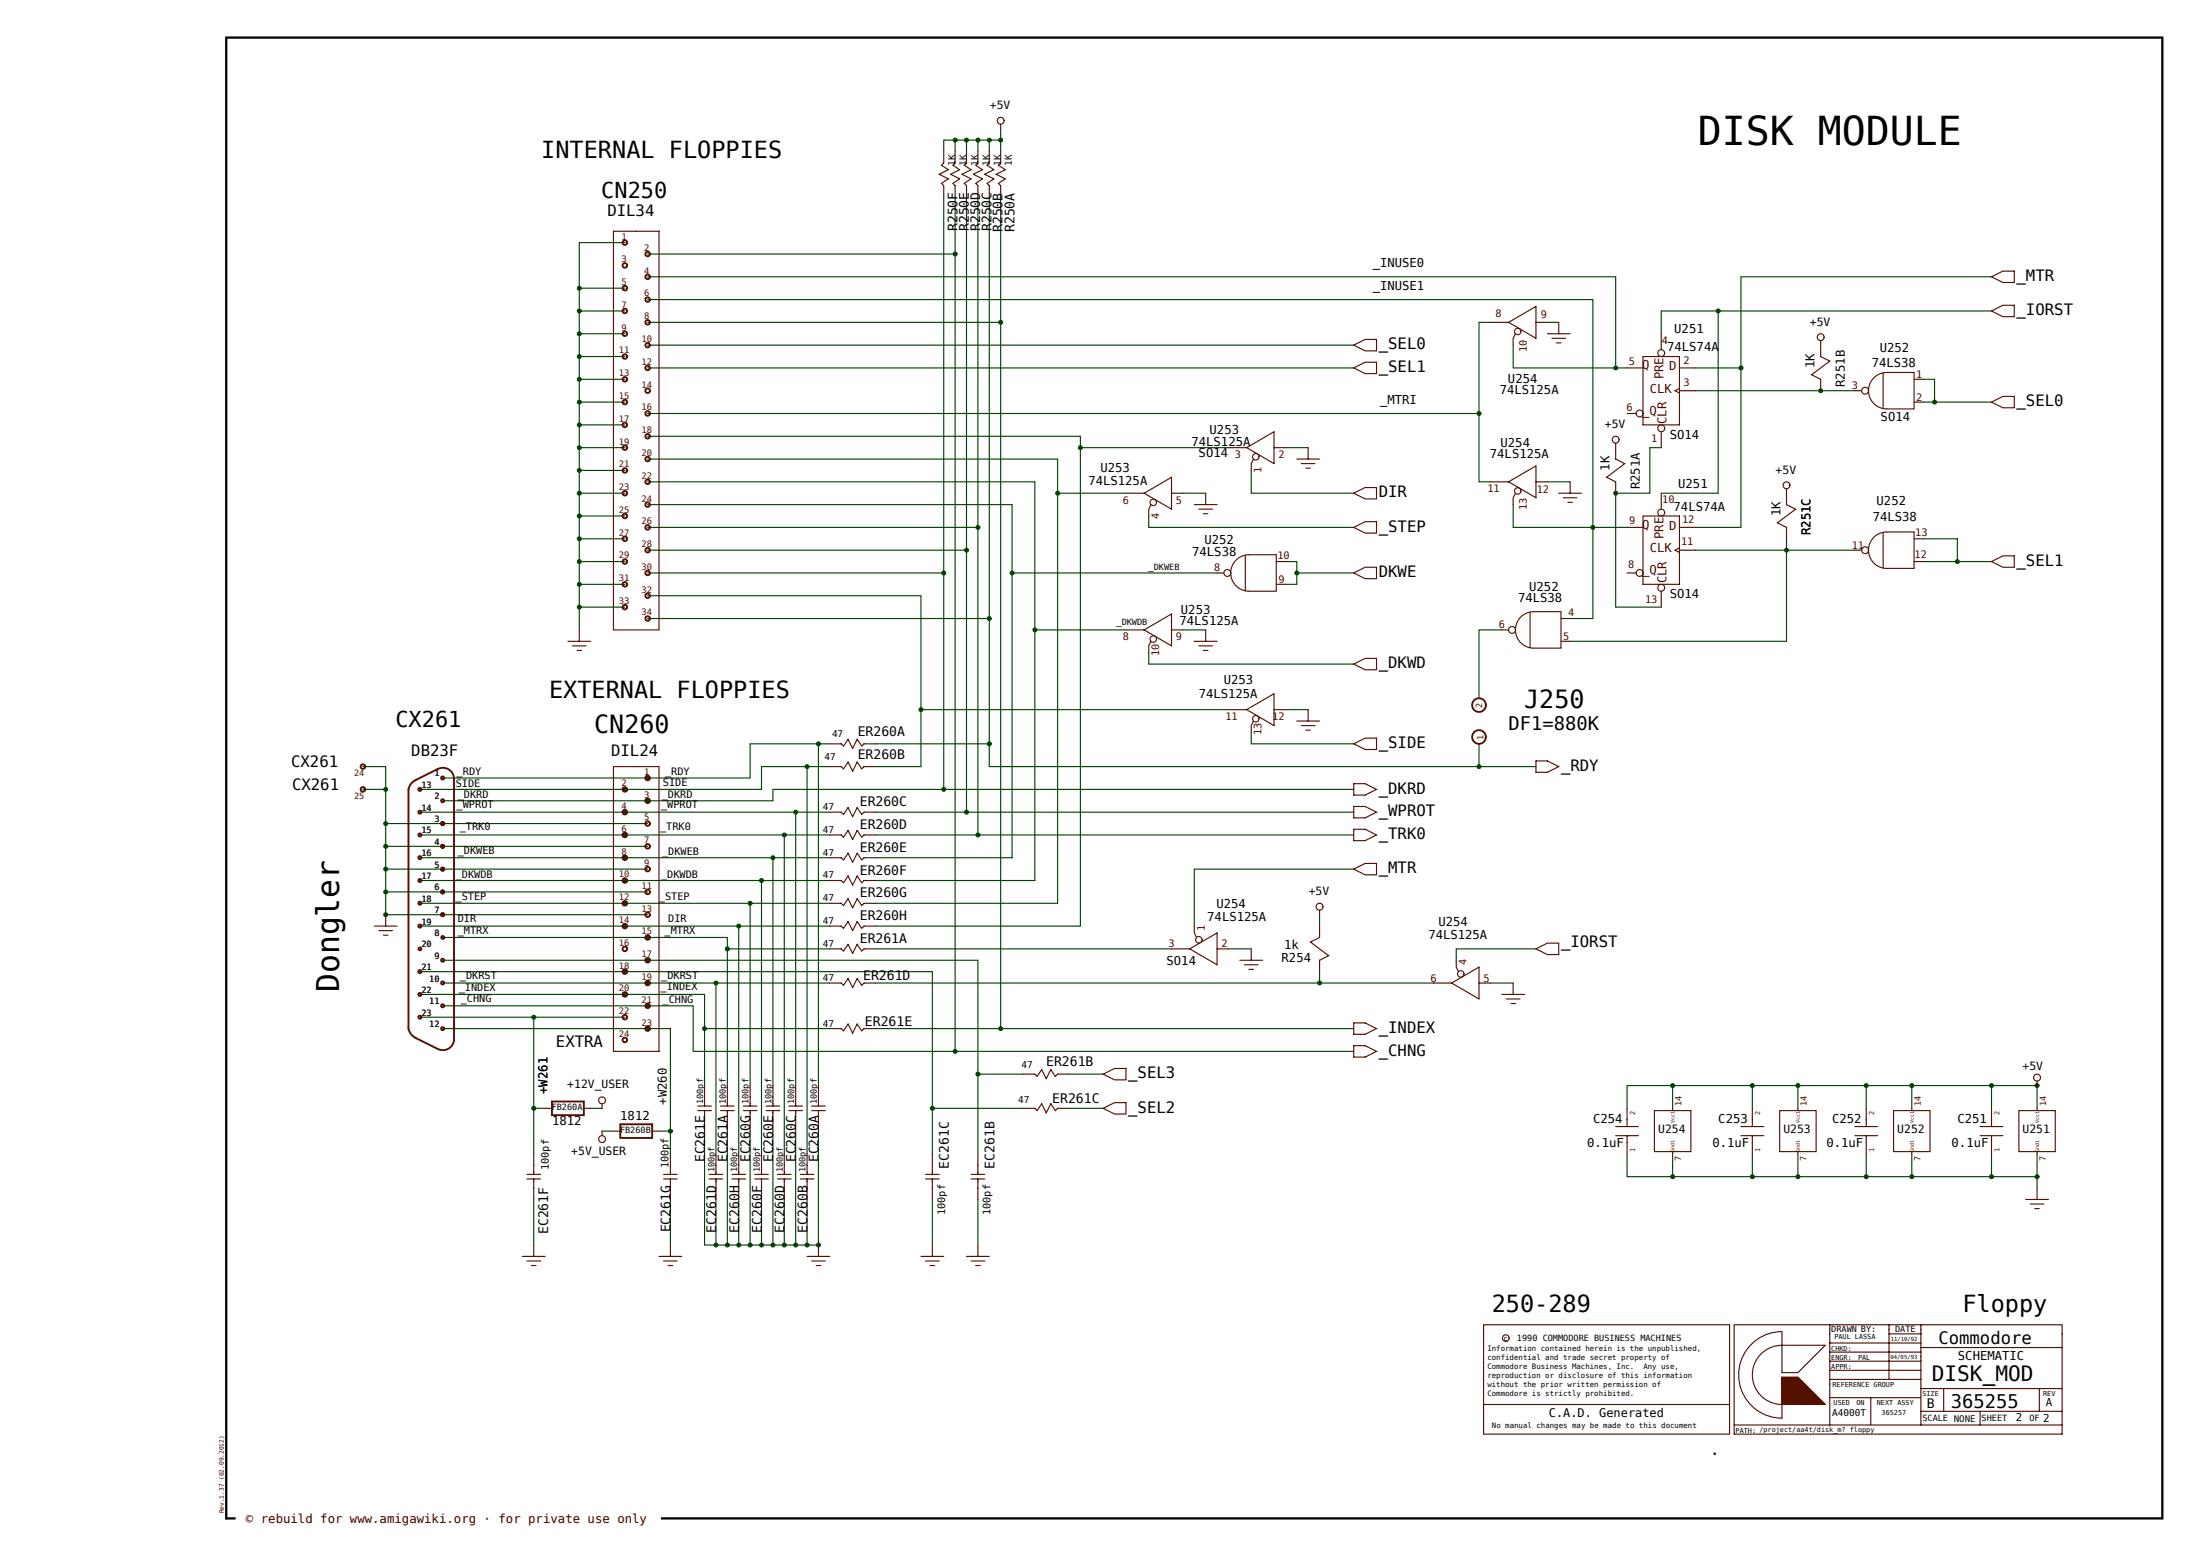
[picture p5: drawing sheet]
<svg xmlns="http://www.w3.org/2000/svg" width="420mm" height="297mm" viewBox="0 0 420 297" stroke-linecap="round" stroke-linejoin="round" font-family="sans-serif">
<path d="M43.2 7.2h369.6v282.6h-369.6z" fill="#fff" stroke="#fff" stroke-width=".19"/>
<path d="M43.2 7.2h369.6v282.6h-369.6z" fill="none" stroke="#000" stroke-width=".43"/>
<g fill="#040" stroke="#040" stroke-width=".22">
<circle cx="123.6" cy="152.8" r=".36"/>
<circle cx="251.9" cy="187.6" r=".36"/>
<circle cx="145.4" cy="168.1" r=".36"/>
<circle cx="119.3" cy="189.8" r=".36"/>
<circle cx="123.6" cy="178.9" r=".36"/>
<circle cx="119.3" cy="168.1" r=".36"/>
<circle cx="175.8" cy="135.5" r=".36"/>
<circle cx="84.5" cy="174.6" r=".36"/>
<circle cx="123.6" cy="148.5" r=".36"/>
<circle cx="101.9" cy="194.2" r=".36"/>
<circle cx="123.6" cy="183.3" r=".36"/>
<circle cx="143.2" cy="172.4" r=".36"/>
<circle cx="282.4" cy="78.9" r=".36"/>
<circle cx="119.3" cy="172.4" r=".36"/>
<circle cx="101.9" cy="211.6" r=".36"/>
<circle cx="154.1" cy="146.3" r=".36"/>
<circle cx="191" cy="61.5" r=".36"/>
<circle cx="186.7" cy="159.4" r=".36"/>
<circle cx="184.5" cy="155" r=".36"/>
<circle cx="182.3" cy="200.7" r=".36"/>
<circle cx="191" cy="196.3" r=".36"/>
<circle cx="128" cy="215.9" r=".36"/>
<circle cx="206.3" cy="85.4" r=".36"/>
<circle cx="188.9" cy="26.7" r=".36"/>
<circle cx="136.7" cy="237.6" r=".36"/>
<circle cx="138.9" cy="237.6" r=".36"/>
<circle cx="141" cy="237.6" r=".36"/>
<circle cx="143.2" cy="237.6" r=".36"/>
<circle cx="145.4" cy="237.6" r=".36"/>
<circle cx="147.6" cy="237.6" r=".36"/>
<circle cx="149.7" cy="237.6" r=".36"/>
<circle cx="151.9" cy="237.6" r=".36"/>
<circle cx="154.1" cy="237.6" r=".36"/>
<circle cx="156.3" cy="237.6" r=".36"/>
<circle cx="347.6" cy="74.6" r=".36"/>
<circle cx="373.7" cy="107.2" r=".36"/>
<circle cx="186.7" cy="26.7" r=".36"/>
<circle cx="184.5" cy="26.7" r=".36"/>
<circle cx="141" cy="176.8" r=".36"/>
<circle cx="182.3" cy="26.7" r=".36"/>
<circle cx="191" cy="26.7" r=".36"/>
<circle cx="123.6" cy="187.6" r=".36"/>
<circle cx="178" cy="211.6" r=".36"/>
<circle cx="134.5" cy="196.3" r=".36"/>
<circle cx="151.9" cy="155" r=".36"/>
<circle cx="186.7" cy="205" r=".36"/>
<circle cx="119.3" cy="176.8" r=".36"/>
<circle cx="308.4" cy="70.2" r=".36"/>
<circle cx="332.4" cy="70.2" r=".36"/>
<circle cx="136.7" cy="187.6" r=".36"/>
<circle cx="119.3" cy="150.7" r=".36"/>
<circle cx="84.5" cy="157.2" r=".36"/>
<circle cx="197.6" cy="120.2" r=".36"/>
<circle cx="119.3" cy="155" r=".36"/>
<circle cx="149.7" cy="159.4" r=".36"/>
<circle cx="123.6" cy="192" r=".36"/>
<circle cx="186.7" cy="100.7" r=".36"/>
<circle cx="119.3" cy="159.4" r=".36"/>
<circle cx="119.3" cy="185.5" r=".36"/>
<circle cx="73.6" cy="170.2" r=".36"/>
<circle cx="73.6" cy="174.6" r=".36"/>
<circle cx="73.6" cy="165.9" r=".36"/>
<circle cx="319.3" cy="207.2" r=".36"/>
<circle cx="73.6" cy="161.5" r=".36"/>
<circle cx="73.6" cy="157.2" r=".36"/>
<circle cx="365" cy="207.2" r=".36"/>
<circle cx="388.9" cy="207.2" r=".36"/>
<circle cx="380.2" cy="207.2" r=".36"/>
<circle cx="356.3" cy="207.2" r=".36"/>
<circle cx="343.2" cy="207.2" r=".36"/>
<circle cx="334.5" cy="207.2" r=".36"/>
<circle cx="73.6" cy="150.7" r=".36"/>
<circle cx="119.3" cy="163.7" r=".36"/>
<circle cx="304.1" cy="100.7" r=".36"/>
<circle cx="84.5" cy="170.2" r=".36"/>
<circle cx="123.6" cy="196.3" r=".36"/>
<circle cx="84.5" cy="165.9" r=".36"/>
<circle cx="182.3" cy="48.5" r=".36"/>
<circle cx="84.5" cy="161.5" r=".36"/>
<circle cx="341.1" cy="105" r=".36"/>
<circle cx="201.9" cy="94.1" r=".36"/>
<circle cx="308.4" cy="94.1" r=".36"/>
<circle cx="328" cy="59.4" r=".36"/>
<circle cx="147.6" cy="163.7" r=".36"/>
<circle cx="110.6" cy="115.9" r=".36"/>
<circle cx="110.6" cy="111.5" r=".36"/>
<circle cx="110.6" cy="107.2" r=".36"/>
<circle cx="110.6" cy="102.8" r=".36"/>
<circle cx="110.6" cy="98.5" r=".36"/>
<circle cx="110.6" cy="94.1" r=".36"/>
<circle cx="110.6" cy="89.8" r=".36"/>
<circle cx="110.6" cy="85.4" r=".36"/>
<circle cx="110.6" cy="81.1" r=".36"/>
<circle cx="110.6" cy="76.8" r=".36"/>
<circle cx="110.6" cy="72.4" r=".36"/>
<circle cx="110.6" cy="68.1" r=".36"/>
<circle cx="110.6" cy="63.7" r=".36"/>
<circle cx="110.6" cy="59.4" r=".36"/>
<circle cx="110.6" cy="55" r=".36"/>
<circle cx="369.3" cy="76.8" r=".36"/>
<circle cx="156.3" cy="142" r=".36"/>
<circle cx="282.4" cy="146.3" r=".36"/>
<circle cx="188.9" cy="142" r=".36"/>
<circle cx="188.9" cy="118.1" r=".36"/>
<circle cx="319.3" cy="224.6" r=".36"/>
<circle cx="388.9" cy="224.6" r=".36"/>
<circle cx="380.2" cy="224.6" r=".36"/>
<circle cx="365" cy="224.6" r=".36"/>
<circle cx="356.3" cy="224.6" r=".36"/>
<circle cx="343.2" cy="224.6" r=".36"/>
<circle cx="334.5" cy="224.6" r=".36"/>
<circle cx="184.5" cy="105" r=".36"/>
<circle cx="180.2" cy="150.7" r=".36"/>
<circle cx="180.2" cy="109.4" r=".36"/>
<circle cx="193.2" cy="109.4" r=".36"/>
<circle cx="247.6" cy="109.4" r=".36"/>
<circle cx="138.9" cy="181.1" r=".36"/>
</g>
<g fill="none" stroke="#040" stroke-width=".22">
<path d="M180.2 28.9v-2.2h10.8v2.2M180.2 37.6v113.1M182.3 26.7v2.2M182.3 37.6v163.1M184.5 26.7v2.2M184.5 37.6v67.4M186.7 37.6v121.8h71.7M186.7 26.7v2.2M188.9 37.6v108.7h104.3M188.9 26.7v2.2M191 24.6v2.1M191 37.6v158.7"/>
<path d="M110.6 55h8.7M110.6 59.4h8.7M119.3 46.3h-8.7v73.9M123.6 57.2h180.5v60.9h-4.4M123.6 52.8h184.8v17.4M123.6 48.5h58.7M328 59.4v34.7h-10.9M380.2 52.8h-47.8v47.9h-8.7M380.2 59.4h-63.1v4.3M110.6 76.8h8.7M110.6 63.7h8.7M110.6 68.1h8.7"/>
<path d="M110.6 72.4h8.7M123.6 78.9h158.8v13.1h2.1M123.6 61.5h67.4M123.6 70.2h134.8M123.6 65.9h134.8M284.5 61.5h-2.1v17.4M288.9 65.9v4.3h21.7M295.4 61.5h2.2M323.7 74.6h30.4M323.7 70.2h8.7M367.2 72.4h2.1v4.4M367.2 76.8h13"/>
<path d="M110.6 85.4h8.7M110.6 94.1h8.7M110.6 81.1h8.7M110.6 89.8h8.7M110.6 98.5h8.7M123.6 83.3h82.7v93.5h-39.2M123.6 87.6h78.3v84.8h-34.8M123.6 92h74v76.1h-30.5M123.6 96.3h69.6v67.4h-26.1M201.9 94.1h13.1M206.3 85.4h28.2M219.3 98.5v2.2h39.1"/>
<path d="M225.8 94.1h4.4M238.9 89.8v4.3h19.5M245.4 85.4h4.3M288.9 96.3v4.4h21.7M295.4 92h4.3M317.1 85.4h-2.1v8.7h-6.6v21.8h8.7M110.6 102.8h8.7M110.6 107.2h8.7M110.6 111.5h8.7M110.6 115.9h8.7M123.6 113.7h52.2v32.6h-8.7M123.6 105h60.9v50h-17.4"/>
<path d="M123.6 109.4h56.6M123.6 100.7h63.1M123.6 118.1h65.3M193.2 109.4h39.1M245.4 107.2h2.2v4.3h-2.2M247.6 109.4h10.8M323.7 105h30.4M341.1 102.8v19.6h-41.4M367.2 102.8h6.5v4.4h-6.5M373.7 107.2h6.5M175.8 135.5h58.7M197.6 120.2h17.4"/>
<path d="M219.3 124.6v2.2h39.1M225.8 120.2h4.4M238.9 139.8v2.2h19.5M245.4 135.5h4.3M286.7 120.2h-4.3v13.1M69.3 146.3h4.3v28.3h50M69.3 150.7h4.3M73.6 157.2h50M80.2 159.4h78.2M80.2 155h78.2M149.7 159.4v60.9M151.9 155v52.2"/>
<path d="M154.1 146.3v74M156.3 142v65.2M158.4 142h-15.2v6.5h-58.7M158.4 146.3h-13v4.4h-65.2M167.1 159.4h19.6M167.1 142h21.8M184.5 155h73.9M258.4 150.7h-110.8v2.1h-63.1M282.4 142v4.3M73.6 161.5h50M73.6 165.9h50M73.6 170.2h50"/>
<path d="M80.2 168.1h78.2M80.2 172.4h78.2M80.2 163.7h78.2M80.2 176.8h78.2M84.5 178.9h54.4v28.3M141 176.8v43.5M143.2 172.4v34.8M145.4 168.1v52.2M147.6 163.7v43.5M251.9 174.6v2.2M258.4 165.9h-30.4v10.9M80.2 189.8h54.3v17.4"/>
<path d="M80.2 185.5h97.8v34.8M80.2 194.2h39.1M84.5 196.3h43.5v19.6h-2.2M84.5 183.3h102.2v37M84.5 192h47.8v8.7h126.1M84.5 187.6h73.9M101.9 194.2v26.1M134.5 196.3h23.9M136.7 187.6v32.7M138.9 181.1h19.5M167.1 187.6h84.8M167.1 196.3h91.3"/>
<path d="M167.1 181.1h56.6M234.5 181.1h4.4M251.9 185.5v2.1h21.8M284.5 187.6h4.4M293.2 181.1h-15.2v2.2M101.9 211.6h2.2M112.8 211.6h2.1M114.9 215.9h2.2M128 215.9v4.4M134.5 215.9v21.7h21.8v-21.7M138.9 215.9v21.7M143.2 215.9v21.7"/>
<path d="M147.6 215.9v21.7M151.9 215.9v21.7M178 211.6h17.4M186.7 205h8.7M204.1 211.6h6.5M204.1 205h6.5M319.3 207.2v4.4M334.5 207.2h54.4v4.4M334.5 207.2h-23.9v4.4M334.5 207.2v4.4M343.2 207.2v4.4M356.3 207.2v4.4"/>
<path d="M365 207.2v4.4M380.2 207.2v4.4M101.9 228.9v8.7M128 228.9v8.7M136.7 228.9v8.7M141 228.9v8.7M145.4 228.9v8.7M149.7 228.9v8.7M154.1 228.9v8.7M178 228.9v8.7M186.7 228.9v8.7M310.6 220.3v4.3h23.9"/>
<path d="M319.3 220.3v4.3M334.5 220.3v4.3h54.4v-4.3M343.2 220.3v4.3M356.3 220.3v4.3M365 220.3v4.3M380.2 220.3v4.3M388.9 224.6v2.2"/>
</g>
<path d="M191 28.9v2.2l-.4 .4 1.3 .9-1.7 .9 1.7 .8-1.3 .9 .4 .4v2.2M104.1 211.6h1.3M111.5 211.6h1.3" fill="none" stroke="#510" stroke-width=".22"/>
<g fill="none" stroke="#510" stroke-width=".36">
<path d="M78 150.7v45.6M79.4 148.9a2.5 2.5 0 0 0-1.4 1.8M83.6 146.8a2.13 2.13 0 0 1 3.1 1.7M83.6 146.8l-4.3 2.1M86.7 148.5v50M78 196.3a2.5 2.5 0 0 0 1.4 1.8M79.2 198.1l4.4 2.1M86.7 198.5a2.13 2.13 0 0 1-3.1 1.7"/>
<circle cx="80.2" cy="159.4" r=".29"/>
<circle cx="80.2" cy="155" r=".29"/>
<circle cx="80.2" cy="150.7" r=".29"/>
<circle cx="84.5" cy="152.8" r=".29"/>
<circle cx="84.5" cy="157.2" r=".29"/>
<circle cx="84.5" cy="148.5" r=".29"/>
<circle cx="80.2" cy="176.8" r=".29"/>
<circle cx="80.2" cy="168.1" r=".29"/>
<circle cx="80.2" cy="163.7" r=".29"/>
<circle cx="80.2" cy="172.4" r=".29"/>
<circle cx="84.5" cy="165.9" r=".29"/>
<circle cx="84.5" cy="170.2" r=".29"/>
<circle cx="84.5" cy="161.5" r=".29"/>
<circle cx="84.5" cy="178.9" r=".27"/>
<circle cx="84.5" cy="174.6" r=".27"/>
<circle cx="80.2" cy="189.8" r=".29"/>
<circle cx="80.2" cy="185.5" r=".29"/>
<circle cx="80.2" cy="194.2" r=".29"/>
<circle cx="80.2" cy="181.1" r=".27"/>
<circle cx="84.5" cy="192" r=".29"/>
<circle cx="84.5" cy="196.3" r=".29"/>
<circle cx="84.5" cy="183.3" r=".29"/>
<circle cx="84.5" cy="187.6" r=".29"/>
</g>
<path d="M105.4 210.2h6.1v2.7h-6.1z" fill="#fff" stroke="#510" stroke-width=".36"/>
<path d="M117.1 215.9h1.3M124.5 215.9h1.3" fill="none" stroke="#510" stroke-width=".22"/>
<path d="M118.4 214.6h6.1v2.6h-6.1z" fill="#fff" stroke="#510" stroke-width=".36"/>
<g fill="none" stroke="#510" stroke-width=".22">
<path d="M180.2 28.9v2.2l-.5 .4 1.3 .9-1.7 .9 1.7 .8-1.3 .9 .5 .4v2.2M182.3 28.9v2.2l-.4 .4 1.3 .9-1.7 .9 1.7 .8-1.3 .9 .4 .4v2.2M184.5 28.9v2.2l-.4 .4 1.3 .9-1.8 .9 1.8 .8-1.3 .9 .4 .4v2.2M186.7 28.9v2.2l-.4 .4 1.3 .9-1.8 .9 1.8 .8-1.3 .9 .4 .4v2.2M188.9 28.9v2.2l-.5 .4 1.3 .9-1.7 .9 1.7 .8-1.3 .9 .5 .4v2.2M191 23.7v.9M380.2 52.8l2.2-1.1h2.1v2.2h-2.1zM380.2 59.4l2.2-1.1h2.1v2.1h-2.1zM258.4 65.9l2.2-1.1h2.2v2.2h-2.2zM258.4 70.2l2.2-1.1h2.2v2.2h-2.2zM284.5 61.5h3.5M288 61.5l5.2-3v6.1z"/>
<path d="M289.3 63.7l-.4 .9v1.3M293.2 61.5h2.2M295.4 63.7h4.3M296.3 64.6h2.6M297.1 65.4h.9M297.6 61.5v2.2M310.6 70.2h3.1M310.6 78.9h1.8M313.7 68.1h6.9v13h-6.9zM317.1 63.7v3M320.6 74.1l-.8 .5 .8 .4M320.6 74.6h3.1"/>
<path d="M320.6 70.2h3.1M347.6 65v3.1l1.7 .8-3.5 2.6 1.8 .9v2.2M354.1 74.6h1.3M357.8 72l.7-.5 1.3-.4h5.6v7h-5.2a3.5 3.5 0 0 1-3.2-2.2 3.5 3.5 0 0 1 .8-3.9zM359.5 71.2v6.8M365.4 72.4h1.8M365.4 76.8h1.8M380.2 76.8l2.2-1.1h2.1v2.1h-2.1zM215 94.1h3.4M218.4 94.1l5.3-3v6.1zM219.7 96.3l-.4 .9v1.3M223.7 94.1h2.1"/>
<path d="M228 96.3h4.3M228.9 97.2h2.6M229.7 98.1h.9M230.2 94.1v2.2M234.5 85.4h3.5M238 85.4l5.2-3v6.1zM239.3 87.6l-.4 .9v1.3M243.2 85.4h2.2M247.6 87.6h4.3M248.4 88.5h2.6M249.3 89.4h.9M249.7 85.4v2.2"/>
<path d="M258.4 94.1l2.2-1h2.2v2.1h-2.2zM284.5 92h3.5M288 92l5.2-3.1v6.1zM289.3 94.1l-.4 .9v1.3M293.2 92h2.2M297.6 94.1h4.3M298.4 95h2.7M299.3 95.9h.9M299.7 92v2.1M308.4 84.6v3l1.8 .9-3.5 2.6 1.7 .9v2.1M313.7 98.5h6.9v13h-6.9zM317.1 82.4v3"/>
<path d="M317.1 94.1v3.1M341.1 93.3v3l1.7 .9-3.5 2.6 1.8 .9v2.1M232.3 109.4h1.4M236.1 106.8l.7-.5 1.2-.4h5.7v6.9h-5.3a3.5 3.5 0 0 1-3.2-2.2 3.5 3.5 0 0 1 .9-3.8zM237.7 106v6.8M243.7 107.2h1.7M243.7 111.5h1.7M258.4 109.4l2.2-1.1h2.2v2.2h-2.2zM258.4 100.7l2.2-1.1h2.2v2.2h-2.2zM290.4 117.7l.7-.5 1.3-.4h5.6v6.9h-5.2a3.5 3.5 0 0 1-3.2-2.2 3.5 3.5 0 0 1 .8-3.8zM292.1 116.9v6.7M298 118.1h1.7"/>
<path d="M310.6 100.7h3.1M310.6 109.4h1.8M317.1 112.8v3.1M320.6 104.6l-.8 .4 .8 .5M320.6 105h3.1M320.6 100.7h3.1M354.1 105h1.3M357.8 102.5l.7-.5 1.3-.4 5.6-.1v7h-5.2a3.5 3.5 0 0 1-3.2-2.2 3.5 3.5 0 0 1 .8-3.8zM359.5 101.6v6.8M365.4 102.8h1.8M365.4 107.2h1.8M380.2 107.2l2.2-1.1h2.1v2.2h-2.1z"/>
<path d="M215 120.2h3.4M218.4 120.2l5.3-3v6.1zM219.7 122.4l-.4 .9v1.3M223.7 120.2h2.1M228 122.4h4.3M228.9 123.3h2.6M229.7 124.1h.9M230.2 120.2v2.2M234.5 135.5h3.5M238 135.5l5.2-3.1v6.1zM239.3 137.6l-.4 .9v1.3M243.2 135.5h2.2"/>
<path d="M247.6 137.6h4.3M248.4 138.5h2.6M249.3 139.4h.9M249.7 135.5v2.1M258.4 126.8l2.2-1.1h2.2v2.1h-2.2zM286.7 120.2h1.3M298 122.4h1.7M117.1 146.3h8.7v54.4h-8.7zM158.4 142h2.2l.4 .4 .9-1.3 .9 1.7 .8-1.7 .9 1.3 .4-.4h2.2M158.4 146.3h2.2l.4 .5 .9-1.3 .9 1.7 .8-1.7 .9 1.3 .4-.5h2.2M158.4 155h2.2l.4 .5 .9-1.3 .9 1.7 .8-1.7 .9 1.3 .4-.5h2.2M158.4 159.4h2.2l.4 .4 .9-1.3 .9 1.7 .8-1.7 .9 1.3 .4-.4h2.2"/>
<path d="M258.4 153.9h2.2l2.2 1.1-2.2 1.1h-2.2zM258.4 158.3h2.2l2.2 1.1-2.2 1.1h-2.2zM258.4 149.6h2.2l2.2 1.1-2.2 1.1h-2.2zM258.4 142l2.2-1.1h2.2v2.2h-2.2zM293.2 145.2h2.2l2.2 1.1-2.2 1.1h-2.2zM71.5 176.8h4.3M72.3 177.6h2.6M73.2 178.5h.9M73.6 174.6v2.2M158.4 163.7h2.2l.4 .5 .9-1.3 .9 1.7 .8-1.7 .9 1.3 .4-.5h2.2M158.4 168.1h2.2l.4 .4 .9-1.3 .9 1.7 .8-1.7 .9 1.3 .4-.4h2.2M158.4 172.4h2.2l.4 .5 .9-1.4 .9 1.8 .8-1.8 .9 1.4 .4-.5h2.2"/>
<path d="M158.4 176.8h2.2l.4 .4 .9-1.3 .9 1.7 .8-1.7 .9 1.3 .4-.4h2.2M228 176.8v1.3l.4 .8M251.9 176.8v2.1l-1.7 .9 3.5 2.6-1.8 .9v2.2M251.9 173.7v.9M258.4 165.9l2.2-1.1h2.2v2.2h-2.2zM158.4 181.1h2.2l.4 .4 .9-1.3 .9 1.8 .8-1.8 .9 1.3 .4-.4h2.2M158.4 187.6h2.2l.4 .5 .9-1.3 .9 1.7 .8-1.7 .9 1.3 .4-.5h2.2M158.4 196.3h2.2l.4 .5 .9-1.3 .9 1.7 .8-1.7 .9 1.3 .4-.5h2.2M223.7 181.1h3.4M227.1 181.1l5.2-3v6.1zM232.3 181.1h2.2M236.7 183.3h4.3"/>
<path d="M237.6 184.2h2.6M238.4 185h.9M238.9 181.1v2.2M258.4 199.6h2.2l2.2 1.1-2.2 1.1h-2.2zM258.4 195.2h2.2l2.2 1.1-2.2 1.1h-2.2zM273.7 187.6h3.4M277.1 187.6l5.3-3v6.1zM278 183.3v1.3l.4 .9M282.4 187.6h2.1M286.7 189.8h4.4M287.6 190.7h2.6M288.4 191.6h.9"/>
<path d="M288.9 187.6v2.2M293.2 181.1l2.2-1.1h2.2v2.2h-2.2zM114.9 210.7v.9M114.9 215.9v.9M195.4 211.6h2.2l.4 .4 .9-1.3 .8 1.7 .9-1.7 .9 1.3 .4-.4h2.2M195.4 205h2.2l.4 .5 .9-1.3 .8 1.7 .9-1.7 .9 1.3 .4-.5h2.2M210.6 211.6l2.2-1.1h2.2v2.1h-2.2zM210.6 205l2.2-1.1h2.2v2.2h-2.2zM388.9 206.3v.9M388.9 211.6v.4M388.9 219.8v.5M175.8 239.8h4.4"/>
<path d="M176.7 225h2.6M176.7 224.2h2.6M178 220.3v3.9M178 225v3.9M178 237.6v2.2M184.5 239.8h4.4M185.4 225h2.6M185.4 224.2h2.6M186.7 220.3v3.9M186.7 225v3.9M186.7 237.6v2.2M176.7 240.7h2.6"/>
<path d="M177.6 241.6h.8M185.4 240.7h2.6M186.3 241.6h.8M334.2 256.7a8.3 8.3 0 0 0-1.6 9 8.3 8.3 0 0 0 7.6 5v-7.8h3l5.3 5.2h-8.3a5.7 5.7 0 0 1-5.7-5.7 5.7 5.7 0 0 1 5.7-5.6h8.3l-5.3 5.2h-3v-7.8a8.3 8.3 0 0 0-6 2.5zM349.3 252.9v19.1M349.3 259.8h17.4M349.3 258.1h17.4M349.3 256.3h17.4M360.6 252.9v10.4M360.6 254.6h6.1M366.7 252.9v19.1M366.7 257.2h27"/>
<path d="M283.2 268.1v5.6h47v-20.8h-47v15.2h47M331.1 272v1.7h62.6v-20.8h-62.6v19.1h62.6M340.2 265h5.2M340.2 263.3h3.5M340.2 263.7h3.9M340.2 264.2h4.3M340.2 264.6h4.8M340.2 265.5h5.6M340.2 265.9h6.1M340.2 266.3h6.5M340.2 266.8h6.9M340.2 267.2h7.4"/>
<path d="M340.2 267.6h7.8M340.2 263.1h3.3M340.2 263.5h3.7M340.2 264h4.1M340.2 264.4h4.6M340.2 264.8h5M340.2 265.3h5.4M340.2 265.7h5.9M340.2 266.1h6.3M340.2 266.6h6.7M340.2 267h7.2M340.2 267.4h7.6"/>
<path d="M340.2 267.9h8M340.2 262.9h3.1M340.2 263h3.2M340.2 263.2h3.3M340.2 263.2h3.4M340.2 263.4h3.5M340.2 263.4h3.6M340.2 263.6h3.8M340.2 263.7h3.8M340.2 263.8h4M340.2 263.9h4M340.2 264h4.2"/>
<path d="M340.2 264.1h4.3M340.2 264.2h4.4M340.2 264.3h4.5M340.2 264.5h4.6M340.2 264.5h4.7M340.2 264.7h4.8M340.2 264.7h4.9M340.2 264.9h5.1M340.2 265h5.1M340.2 265.1h5.3M340.2 265.2h5.4M340.2 265.3h5.5"/>
<path d="M340.2 265.4h5.6M340.2 265.5h5.7M340.2 265.6h5.8M340.2 265.8h5.9M340.2 265.8h6M340.2 266h6.2M340.2 266.1h6.2M340.2 266.2h6.4M340.2 266.3h6.4M340.2 266.4h6.6M340.2 266.5h6.7M340.2 266.6h6.8"/>
<path d="M340.2 266.7h6.9M340.2 266.9h7M340.2 266.9h7.1M340.2 267.1h7.2M340.2 267.1h7.3M340.2 267.3h7.5M340.2 267.4h7.5M340.2 267.5h7.7M340.2 267.6h7.7M340.2 267.7h7.9M340.2 267.8h8M340.2 267.9h8.1"/>
<path d="M340.2 268h8.2M349.3 266.8h17.4M349.3 263.3h17.4M349.3 261.6h17.4M357.1 266.8v5.2M366.7 269.4h27M366.7 265h27M371.1 265v4.4M378 269.4v2.6M389.3 265v4.4"/>
<circle cx="191" cy="23" r=".65"/>
<circle cx="289.7" cy="63.3" r=".61"/>
<circle cx="313" cy="78.9" r=".65"/>
<circle cx="317.1" cy="67.4" r=".65"/>
<circle cx="347.6" cy="64.4" r=".65"/>
<circle cx="356.1" cy="74.6" r=".65"/>
<circle cx="220.2" cy="95.9" r=".61"/>
<circle cx="239.7" cy="87.2" r=".61"/>
<circle cx="289.7" cy="93.7" r=".61"/>
<circle cx="308.4" cy="83.9" r=".65"/>
<circle cx="317.1" cy="81.8" r=".65"/>
<circle cx="317.1" cy="97.8" r=".65"/>
<circle cx="341.1" cy="92.6" r=".65"/>
<circle cx="234.3" cy="109.4" r=".65"/>
<circle cx="313" cy="109.4" r=".65"/>
<circle cx="317.1" cy="112.2" r=".65"/>
<circle cx="356.1" cy="105" r=".65"/>
<circle cx="220.2" cy="122" r=".61"/>
<circle cx="239.7" cy="137.2" r=".61"/>
<circle cx="288.7" cy="120.2" r=".65"/>
<circle cx="228.9" cy="179.4" r=".61"/>
<circle cx="251.9" cy="173.1" r=".65"/>
<circle cx="278.9" cy="185.9" r=".61"/>
<circle cx="114.9" cy="210" r=".65"/>
<circle cx="114.9" cy="217.4" r=".65"/>
<circle cx="388.9" cy="205.7" r=".65"/>
<circle cx="287.5" cy="255.4" r=".63"/>
</g>
<g fill="none" stroke="#510" stroke-width=".36">
<circle cx="282.4" cy="134.6" r="1.3"/>
<circle cx="69.3" cy="150.7" r=".43"/>
<circle cx="69.3" cy="146.3" r=".43"/>
<circle cx="119.3" cy="150.7" r=".43"/>
<circle cx="119.3" cy="159.4" r=".43"/>
<circle cx="119.3" cy="155" r=".43"/>
<circle cx="123.6" cy="152.8" r=".43"/>
<circle cx="123.6" cy="148.5" r=".43"/>
<circle cx="123.6" cy="157.2" r=".43"/>
<circle cx="282.4" cy="140.7" r="1.3"/>
<circle cx="119.3" cy="163.7" r=".43"/>
<circle cx="119.3" cy="168.1" r=".43"/>
<circle cx="119.3" cy="176.8" r=".43"/>
<circle cx="119.3" cy="172.4" r=".43"/>
<circle cx="123.6" cy="178.9" r=".43"/>
<circle cx="123.6" cy="165.9" r=".43"/>
<circle cx="123.6" cy="170.2" r=".43"/>
<circle cx="123.6" cy="174.6" r=".43"/>
<circle cx="123.6" cy="161.5" r=".43"/>
<circle cx="119.3" cy="194.2" r=".43"/>
<circle cx="119.3" cy="189.8" r=".43"/>
<circle cx="119.3" cy="181.1" r=".43"/>
<circle cx="119.3" cy="185.5" r=".43"/>
<circle cx="119.3" cy="198.5" r=".43"/>
<circle cx="123.6" cy="196.3" r=".43"/>
<circle cx="123.6" cy="183.3" r=".43"/>
<circle cx="123.6" cy="187.6" r=".43"/>
<circle cx="123.6" cy="192" r=".43"/>
</g>
<path d="M385.4 212h7v7.8h-7z" fill="#fff" stroke="#510" stroke-width=".22"/>
<g fill="none" stroke="#510" stroke-width=".22">
<path d="M154.9 211.1h2.7M154.9 212h2.7M156.3 207.2v3.9M156.3 212v3.9M365 211.6v.4M365 219.8v.5M378 216.8h4.4M378 215h4.4M380.2 211.6v3.4M380.2 216.8v3.5M152.8 224.2h2.6M152.8 225h2.6"/>
<path d="M154.1 239.8h4.3M154.1 220.3v3.9M154.1 225v3.9M156.3 237.6v2.2M386.7 228.9h4.4M387.6 229.8h2.6M388.5 230.7h.8M388.9 226.8v2.1M154.9 240.7h2.7M155.8 241.6h.9"/>
</g>
<path d="M361.5 212h7v7.8h-7z" fill="#fff" stroke="#510" stroke-width=".22"/>
<g fill="none" stroke="#510" stroke-width=".22">
<path d="M117.1 44.1h8.7v76.1h-8.7zM133.2 211.1h2.6M133.2 212h2.6M134.5 207.2v3.9M134.5 212v3.9M137.6 211.1h2.6M137.6 212h2.6M138.9 207.2v3.9M138.9 212v3.9M141.9 211.1h2.6M141.9 212h2.6M143.2 207.2v3.9"/>
<path d="M143.2 212v3.9M146.2 211.1h2.7M146.2 212h2.7M147.6 207.2v3.9M147.6 212v3.9M150.6 211.1h2.6M150.6 212h2.6M151.9 207.2v3.9M151.9 212v3.9M343.2 211.6v.4M343.2 219.8v.5M354.1 216.8h4.4"/>
<path d="M354.1 215h4.4M356.3 211.6v3.4M356.3 216.8v3.5M135.4 224.2h2.6M135.4 225h2.6M136.7 220.3v3.9M136.7 225v3.9M139.7 224.2h2.6M139.7 225h2.6M141 220.3v3.9M141 225v3.9M144.1 224.2h2.6"/>
<path d="M144.1 225h2.6M145.4 220.3v3.9M145.4 225v3.9M148.4 224.2h2.6M148.4 225h2.6M149.7 220.3v3.9M149.7 225v3.9"/>
</g>
<g fill="none" stroke="#510" stroke-width=".36">
<circle cx="119.3" cy="46.3" r=".43"/>
<circle cx="119.3" cy="50.7" r=".43"/>
<circle cx="119.3" cy="59.4" r=".43"/>
<circle cx="119.3" cy="55" r=".43"/>
<circle cx="123.6" cy="57.2" r=".43"/>
<circle cx="123.6" cy="52.8" r=".43"/>
<circle cx="123.6" cy="48.5" r=".43"/>
<circle cx="119.3" cy="72.4" r=".43"/>
<circle cx="119.3" cy="76.8" r=".43"/>
<circle cx="119.3" cy="63.7" r=".43"/>
<circle cx="119.3" cy="68.1" r=".43"/>
<circle cx="123.6" cy="70.2" r=".43"/>
<circle cx="123.6" cy="65.9" r=".43"/>
<circle cx="123.6" cy="61.5" r=".43"/>
<circle cx="123.6" cy="78.9" r=".43"/>
<circle cx="123.6" cy="74.6" r=".43"/>
<circle cx="119.3" cy="94.1" r=".43"/>
<circle cx="119.3" cy="81.1" r=".43"/>
<circle cx="119.3" cy="85.4" r=".43"/>
<circle cx="119.3" cy="89.8" r=".43"/>
<circle cx="119.3" cy="98.5" r=".43"/>
<circle cx="123.6" cy="87.6" r=".43"/>
<circle cx="123.6" cy="96.3" r=".43"/>
<circle cx="123.6" cy="92" r=".43"/>
<circle cx="123.6" cy="83.3" r=".43"/>
<circle cx="119.3" cy="111.5" r=".43"/>
<circle cx="119.3" cy="102.8" r=".43"/>
<circle cx="119.3" cy="107.2" r=".43"/>
<circle cx="119.3" cy="115.9" r=".43"/>
<circle cx="123.6" cy="109.4" r=".43"/>
<circle cx="123.6" cy="105" r=".43"/>
<circle cx="123.6" cy="100.7" r=".43"/>
<circle cx="123.6" cy="113.7" r=".43"/>
<circle cx="123.6" cy="118.1" r=".43"/>
</g>
<path d="M339.8 212h6.9v7.8h-6.9z" fill="#fff" stroke="#510" stroke-width=".22"/>
<g fill="none" stroke="#510" stroke-width=".22">
<path d="M108.4 122.4h4.4M109.3 123.3h2.6M110.2 124.1h.8M110.6 120.2v2.2M319.3 211.6v.4M319.3 219.8v.5M332.4 216.8h4.3M332.4 215h4.3M334.5 211.6v3.4M334.5 216.8v3.5M99.7 239.8h4.4M100.6 225h2.6"/>
<path d="M100.6 224.2h2.6M101.9 220.3v3.9M101.9 225v3.9M101.9 237.6v2.2M125.8 239.8h4.4M126.7 225h2.6M126.7 224.2h2.6M128 220.3v3.9M128 225v3.9M128 237.6v2.2M100.6 240.7h2.6M101.5 241.6h.8"/>
<path d="M126.7 240.7h2.6M127.6 241.6h.8"/>
</g>
<path d="M315.8 212h7v7.8h-7z" fill="#fff" stroke="#510" stroke-width=".22"/>
<path d="M308.4 216.8h4.4M308.4 215h4.4M310.6 211.6v3.4M310.6 216.8v3.5" fill="none" stroke="#510" stroke-width=".22"/>
<path d="M45.1 288.3h81v2.8h-81z" fill="#fff" stroke="#fff" stroke-width=".19"/>
<text font-size="7.6" x="324.1" y="27.6">DISK MODULE</text>
<text font-size="6" x="64.8" y="189.3" transform="rotate(-90 64.8 189.3)">Dongler</text>
<g font-size="4.8">
<text x="291" y="135.1">J250</text>
<text x="113.4" y="139.9">CN260</text>
</g>
<g font-size="4.5">
<text x="103.3" y="30.1">INTERNAL FLOPPIES</text>
<text x="104.8" y="133.3">EXTERNAL FLOPPIES</text>
<text x="284.8" y="250.5">250-289</text>
<text x="374.7" y="250.4">Floppy</text>
</g>
<g font-size="4.2">
<text x="114.8" y="37.8">CN250</text>
<text x="75.5" y="138.7">CX261</text>
</g>
<text font-size="4" x="368.8" y="263.7">DISK_MOD</text>
<g font-size="3.6">
<text x="288" y="139.4">DF1=880K</text>
<text x="372.4" y="268.7">365255</text>
</g>
<text font-size="3.3" x="370.1" y="256.5">Commodore</text>
<g font-size="3">
<text x="116" y="41.3">DIL34</text>
<text x="385" y="53.6">_MTR</text>
<text x="385" y="60.2">_IORST</text>
<text x="263.2" y="71">_SEL1</text>
<text x="263.2" y="66.7">_SEL0</text>
<text x="385" y="77.6">_SEL0</text>
<text x="263.2" y="95">DIR</text>
<text x="263.2" y="101.5">_STEP</text>
<text x="385" y="108">_SEL1</text>
<text x="263.2" y="110.2">DKWE</text>
<text x="263.2" y="127.6">_DKWD</text>
<text x="263.2" y="142.8">_SIDE</text>
<text x="55.6" y="146.4">CX261</text>
<text x="78.5" y="144.3">DB23F</text>
<text x="116.7" y="144.3">DIL24</text>
<text x="298" y="147.1">_RDY</text>
<text x="55.8" y="150.8">CX261</text>
<text x="263.2" y="151.5">_DKRD</text>
<text x="263.2" y="155.8">_WPROT</text>
<text x="263.2" y="160.2">_TRK0</text>
<text x="263.2" y="166.7">_MTR</text>
<text x="298" y="180.8">_IORST</text>
<text x="263.2" y="197.1">_INDEX</text>
<text x="106.1" y="199.8">EXTRA</text>
<text x="263.2" y="201.5">_CHNG</text>
<text x="215.4" y="205.8">_SEL3</text>
<text x="215.4" y="212.4">_SEL2</text>
<text x="326.5" y="277.8">.</text>
</g>
<g font-size="2.5">
<text x="182.8" y="44.1" transform="rotate(-90 182.8 44.1)">R250F</text>
<text x="184.9" y="44.1" transform="rotate(-90 184.9 44.1)">R250E</text>
<text x="187.1" y="44.1" transform="rotate(-90 187.1 44.1)">R250D</text>
<text x="189.3" y="44.1" transform="rotate(-90 189.3 44.1)">R250C</text>
<text x="191.4" y="44.3" transform="rotate(-90 191.4 44.3)">R250B</text>
<text x="193.7" y="44.3" transform="rotate(-90 193.7 44.3)">R250A</text>
<text x="163.7" y="140.4">ER260A</text>
<text x="163.7" y="144.9">ER260B</text>
<text x="164.1" y="153.9">ER260C</text>
<text x="164.1" y="158.2">ER260D</text>
<text x="164.1" y="162.6">ER260E</text>
<text x="164.1" y="166.9">ER260F</text>
<text x="164.1" y="171.3">ER260G</text>
<text x="164.1" y="175.6">ER260H</text>
<text x="164.1" y="180">ER261A</text>
<text x="164.8" y="187.1">ER261D</text>
<text x="165.1" y="195.8">ER261E</text>
<text x="199.7" y="203.4">ER261B</text>
<text x="200.9" y="210.6">ER261C</text>
<text x="134.5" y="221.9" transform="rotate(-90 134.5 221.9)">EC261E</text>
<text x="138.9" y="221.9" transform="rotate(-90 138.9 221.9)">EC261A</text>
<text x="143.2" y="221.9" transform="rotate(-90 143.2 221.9)">EC260G</text>
<text x="147.6" y="221.9" transform="rotate(-90 147.6 221.9)">EC260E</text>
<text x="151.9" y="221.9" transform="rotate(-90 151.9 221.9)">EC260C</text>
<text x="156.3" y="221.9" transform="rotate(-90 156.3 221.9)">EC260A</text>
<text x="181.2" y="223" transform="rotate(-90 181.2 223)">EC261C</text>
<text x="189.9" y="223" transform="rotate(-90 189.9 223)">EC261B</text>
<text x="104.7" y="235.6" transform="rotate(-90 104.7 235.6)">EC261F</text>
<text x="128" y="235.3" transform="rotate(-90 128 235.3)">EC261G</text>
<text x="136.8" y="235.3" transform="rotate(-90 136.8 235.3)">EC261D</text>
<text x="141.1" y="235.3" transform="rotate(-90 141.1 235.3)">EC260H</text>
<text x="145.5" y="235.3" transform="rotate(-90 145.5 235.3)">EC260F</text>
<text x="149.8" y="235.3" transform="rotate(-90 149.8 235.3)">EC260D</text>
<text x="154.1" y="235.3" transform="rotate(-90 154.1 235.3)">EC260B</text>
<text x="367.9" y="268.7">B</text>
</g>
<text font-size="2.4" fill="#300" x="47" y="290.8">© rebuild for www.amigawiki.org · for private use only</text>
<g font-size="2.3">
<text x="262.1" y="51">_INUSE0</text>
<text x="262.1" y="55.3">_INUSE1</text>
<text x="319.6" y="63.5">U251</text>
<text x="318.3" y="67">74LS74A</text>
<text x="346.4" y="70.3" transform="rotate(-90 346.4 70.3)">1K</text>
<text x="357.3" y="70">74LS38</text>
<text x="358.9" y="67.2">U252</text>
<text x="263.5" y="77.1">_MTRI</text>
<text x="286.3" y="75.2">74LS125A</text>
<text x="287.9" y="73.1">U254</text>
<text x="352.2" y="73.9" transform="rotate(-90 352.2 73.9)">R251B</text>
<text x="230.9" y="82.9">U253</text>
<text x="318.8" y="83.7">SO14</text>
<text x="359" y="80.4">SO14</text>
<text x="227.5" y="85.1">74LS125A</text>
<text x="228.8" y="87.2">SO14</text>
<text x="284.4" y="87.4">74LS125A</text>
<text x="286.5" y="85.3">U254</text>
<text x="307.3" y="89.9" transform="rotate(-90 307.3 89.9)">1K</text>
<text x="207.8" y="92.6">74LS125A</text>
<text x="210.1" y="90.1">U253</text>
<text x="313" y="93.4" transform="rotate(-90 313 93.4)">R251A</text>
<text x="320.4" y="93.1">U251</text>
<text x="319.5" y="97.6">74LS74A</text>
<text x="339.9" y="98.6" transform="rotate(-90 339.9 98.6)">1K</text>
<text x="357.5" y="99.4">74LS38</text>
<text x="358.3" y="96.4">U252</text>
<text x="227.6" y="106.1">74LS38</text>
<text x="229.9" y="103.8">U252</text>
<text x="345.7" y="102.1" transform="rotate(-90 345.7 102.1)">R251C</text>
<text x="291.9" y="112.7">U252</text>
<text x="225.2" y="119.2">74LS125A</text>
<text x="225.5" y="117.2">U253</text>
<text x="289.8" y="114.9">74LS38</text>
<text x="318.8" y="114.1">SO14</text>
<text x="233.6" y="130.7">U253</text>
<text x="228.8" y="133.3">74LS125A</text>
<text x="232.2" y="173.3">U254</text>
<text x="230.5" y="175.8">74LS125A</text>
<text x="272.7" y="179.3">74LS125A</text>
<text x="274.6" y="176.7">U254</text>
<text x="222.7" y="184.3">SO14</text>
<text x="244.7" y="183.6">R254</text>
<text x="245.2" y="181.1">1k</text>
<text x="104.5" y="208.8" transform="rotate(-90 104.5 208.8)">+W261</text>
<text x="105.4" y="214.7">1812</text>
<text x="118.4" y="213.8">1812</text>
<text x="127.3" y="210.9" transform="rotate(-90 127.3 210.9)">+W260</text>
<text x="304.1" y="214.4">C254</text>
<text x="328" y="214.4">C253</text>
<text x="349.8" y="214.4">C252</text>
<text x="373.7" y="214.4">C251</text>
<text x="303" y="218.9">0.1uF</text>
<text x="326.9" y="218.9">0.1uF</text>
<text x="348.7" y="218.9">0.1uF</text>
<text x="372.6" y="218.9">0.1uF</text>
<text x="373.8" y="259.7">SCHEMATIC</text>
<text x="295.7" y="270.4">C.A.D. Generated</text>
</g>
<g font-size="2.3" fill="#500">
<text x="313.5" y="70.5">Q</text>
<text x="318.6" y="70.7">D</text>
<text x="315" y="75">CLK</text>
<text x="317.6" y="72.4" transform="rotate(-90 317.6 72.4)">PRE</text>
<text x="313.5" y="79.2">_Q</text>
<text x="318.1" y="80.9" transform="rotate(-90 318.1 80.9)">CLR</text>
<text x="313.5" y="100.9">Q</text>
<text x="318.6" y="101.1">D</text>
<text x="315" y="105.4">CLK</text>
<text x="317.6" y="102.9" transform="rotate(-90 317.6 102.9)">PRE</text>
<text x="313.5" y="109.6">_Q</text>
<text x="318.1" y="111.4" transform="rotate(-90 318.1 111.4)">CLR</text>
</g>
<g font-size="2.2">
<text x="189" y="20.8">+5V</text>
<text x="345.5" y="62.1">+5V</text>
<text x="306.4" y="81.7">+5V</text>
<text x="339" y="90.4">+5V</text>
<text x="249.8" y="170.9">+5V</text>
<text x="108.3" y="207.7">+12V_USER</text>
<text x="386.1" y="204.3">+5V</text>
<text x="109.1" y="220.5">+5V_USER</text>
<text x="316.6" y="216.3">U254</text>
<text x="340.5" y="216.3">U253</text>
<text x="362.2" y="216.3">U252</text>
<text x="386.1" y="216.3">U251</text>
</g>
<g font-size="2.1">
<text x="390.6" y="268.4">A</text>
<text x="384.8" y="271.3">2</text>
<text x="390.1" y="271.5">2</text>
</g>
<g font-size="2" fill="#500">
<text x="285.5" y="60.5">8</text>
<text x="294.2" y="60.6">9</text>
<text x="317.3" y="65.7">4</text>
<text x="291.5" y="67.2" transform="rotate(-90 291.5 67.2)">10</text>
<text x="310.9" y="69.7">5</text>
<text x="321.4" y="69.4">2</text>
<text x="321.4" y="73.7">3</text>
<text x="353.5" y="74.3">3</text>
<text x="365.8" y="72.1">1</text>
<text x="365.8" y="76.5">2</text>
<text x="310.5" y="78.5">6</text>
<text x="235.8" y="87.5">3</text>
<text x="244.1" y="87.4">2</text>
<text x="315.2" y="84.3">1</text>
<text x="240.9" y="90.4" transform="rotate(-90 240.9 90.4)">1</text>
<text x="284" y="94">11</text>
<text x="293.4" y="94">12</text>
<text x="317.3" y="95.9">10</text>
<text x="214.4" y="96.1">6</text>
<text x="221.3" y="99.1" transform="rotate(-90 221.3 99.1)">4</text>
<text x="224.5" y="96.1">5</text>
<text x="291.5" y="97.4" transform="rotate(-90 291.5 97.4)">13</text>
<text x="311" y="100">9</text>
<text x="321.1" y="99.8">12</text>
<text x="243.9" y="106.7">10</text>
<text x="320.9" y="104">11</text>
<text x="353.5" y="104.7">11</text>
<text x="365.5" y="106.4">12</text>
<text x="365.6" y="102.3">13</text>
<text x="231.8" y="109.1">8</text>
<text x="244.1" y="111.2">9</text>
<text x="310.8" y="108.4">8</text>
<text x="286.1" y="119.9">6</text>
<text x="299.4" y="117.6">4</text>
<text x="314.1" y="115.1">13</text>
<text x="214.4" y="122.2">8</text>
<text x="221.3" y="125.2" transform="rotate(-90 221.3 125.2)">10</text>
<text x="224.5" y="122.2">9</text>
<text x="298.4" y="122.1">5</text>
<text x="233.9" y="137.4">11</text>
<text x="242.9" y="137.4">12</text>
<text x="240.9" y="140.4" transform="rotate(-90 240.9 140.4)">13</text>
<text x="230" y="177.7" transform="rotate(-90 230 177.7)">1</text>
<text x="223.1" y="180.8">3</text>
<text x="233.2" y="180.8">2</text>
<text x="280" y="184.2" transform="rotate(-90 280 184.2)">4</text>
<text x="273.1" y="187.3">6</text>
<text x="283.2" y="187.3">5</text>
</g>
<g font-size="2">
<text x="87.2" y="147.9">_RDY</text>
<text x="126.6" y="150">SIDE</text>
<text x="127" y="148">_RDY</text>
<text x="87" y="150.2">SIDE</text>
<text x="87.2" y="154.3">_WPROT</text>
<text x="87.4" y="152.4">_DKRD</text>
<text x="126.2" y="154.3">_WPROT</text>
<text x="126.3" y="152.3">_DKRD</text>
<text x="87.8" y="158.4">_TRK0</text>
<text x="126" y="158.4">_TRK0</text>
<text x="87" y="167.5">_DKWDB</text>
<text x="87.4" y="163">_DKWEB</text>
<text x="126.2" y="167.5">_DKWDB</text>
<text x="126.4" y="163.2">_DKWEB</text>
<text x="87" y="171.9">_STEP</text>
<text x="125.8" y="171.9">_STEP</text>
<text x="87.4" y="178.3">_MTRX</text>
<text x="87.4" y="176">DIR</text>
<text x="126.9" y="178.3">_MTRX</text>
<text x="127.6" y="176">DIR</text>
<text x="87.6" y="189.2">_INDEX</text>
<text x="87.8" y="186.8">_DKRST</text>
<text x="88" y="191.4">_CHNG</text>
<text x="126.1" y="189">_INDEX</text>
<text x="126.2" y="186.9">_DKRST</text>
<text x="126.5" y="191.5">_CHNG</text>
<text x="104.8" y="223.3" transform="rotate(-90 104.8 223.3)">100pf</text>
<text x="127.6" y="223" transform="rotate(-90 127.6 223)">100pf</text>
<text x="180.4" y="231.9" transform="rotate(-90 180.4 231.9)">100pf</text>
<text x="189.1" y="231.9" transform="rotate(-90 189.1 231.9)">100pf</text>
</g>
<g font-size="1.8">
<text x="182.4" y="31.6" transform="rotate(-90 182.4 31.6)">1K</text>
<text x="184.5" y="31.6" transform="rotate(-90 184.5 31.6)">1K</text>
<text x="186.7" y="31.6" transform="rotate(-90 186.7 31.6)">1K</text>
<text x="188.9" y="31.6" transform="rotate(-90 188.9 31.6)">1K</text>
<text x="191.1" y="31.6" transform="rotate(-90 191.1 31.6)">1K</text>
<text x="193.2" y="31.6" transform="rotate(-90 193.2 31.6)">1K</text>
<text x="158.8" y="140.6">47</text>
<text x="157.4" y="145">47</text>
<text x="157.1" y="154.6">47</text>
<text x="157.1" y="159">47</text>
<text x="157.1" y="163.3">47</text>
<text x="157.1" y="167.7">47</text>
<text x="157.1" y="172">47</text>
<text x="157.1" y="176.4">47</text>
<text x="157.1" y="180.7">47</text>
<text x="157.1" y="187.2">47</text>
<text x="157.1" y="195.9">47</text>
<text x="195" y="203.9">47</text>
<text x="194.4" y="210.5">47</text>
<text x="349.8" y="270.4">A4000T</text>
</g>
<g font-size="1.7" fill="#500">
<text x="118.6" y="45.7">1</text>
<text x="123" y="47.9">2</text>
<text x="118.6" y="50.1">3</text>
<text x="123" y="52.2">4</text>
<text x="118.6" y="58.8">7</text>
<text x="118.6" y="54.4">5</text>
<text x="123" y="56.6">6</text>
<text x="118.6" y="63.1">9</text>
<text x="122.5" y="65.3">10</text>
<text x="123" y="60.9">8</text>
<text x="118.1" y="71.8">13</text>
<text x="118.1" y="67.5">11</text>
<text x="122.5" y="69.6">12</text>
<text x="118.1" y="76.2">15</text>
<text x="122.5" y="74">14</text>
<text x="118.1" y="80.5">17</text>
<text x="122.5" y="82.7">18</text>
<text x="122.5" y="78.3">16</text>
<text x="118.1" y="89.2">21</text>
<text x="118.1" y="84.9">19</text>
<text x="122.5" y="87">20</text>
<text x="118.1" y="93.6">23</text>
<text x="122.5" y="91.4">22</text>
<text x="122.5" y="95.7">24</text>
<text x="118.1" y="97.9">25</text>
<text x="122.5" y="100.1">26</text>
<text x="118.1" y="106.6">29</text>
<text x="118.1" y="102.3">27</text>
<text x="122.5" y="104.4">28</text>
<text x="118.1" y="110.9">31</text>
<text x="122.5" y="113.1">32</text>
<text x="122.5" y="108.8">30</text>
<text x="118.1" y="115.3">33</text>
<text x="122.5" y="117.5">34</text>
<text x="123" y="147.9">1</text>
<text x="118.6" y="150.1">2</text>
<text x="118.6" y="154.4">4</text>
<text x="123" y="152.3">3</text>
<text x="118.6" y="158.8">6</text>
<text x="123" y="161">7</text>
<text x="123" y="156.6">5</text>
<text x="118.1" y="167.5">10</text>
<text x="118.6" y="163.1">8</text>
<text x="123" y="165.3">9</text>
<text x="118.1" y="171.8">12</text>
<text x="122.5" y="169.7">11</text>
<text x="118.1" y="176.2">14</text>
<text x="122.5" y="178.3">15</text>
<text x="122.5" y="174">13</text>
<text x="118.1" y="184.9">18</text>
<text x="118.1" y="180.5">16</text>
<text x="122.5" y="182.7">17</text>
<text x="118.1" y="189.2">20</text>
<text x="122.5" y="187">19</text>
<text x="122.5" y="191.4">21</text>
<text x="118.1" y="197.9">24</text>
<text x="118.1" y="193.6">22</text>
<text x="122.5" y="195.7">23</text>
</g>
<g font-size="1.6">
<text x="219.3" y="108.7">_DKWEB</text>
<text x="213.2" y="119.3">_DKWDB</text>
<text x="105.3" y="211.8">FB260A</text>
<text x="134.2" y="210.7" transform="rotate(-90 134.2 210.7)">100pf</text>
<text x="138.6" y="210.7" transform="rotate(-90 138.6 210.7)">100pf</text>
<text x="142.9" y="210.7" transform="rotate(-90 142.9 210.7)">100pf</text>
<text x="147.3" y="210.7" transform="rotate(-90 147.3 210.7)">100pf</text>
<text x="151.6" y="210.7" transform="rotate(-90 151.6 210.7)">100pf</text>
<text x="156" y="210.7" transform="rotate(-90 156 210.7)">100pf</text>
<text x="118.4" y="216.2">FB260B</text>
<text x="136.4" y="223.8" transform="rotate(-90 136.4 223.8)">100pf</text>
<text x="140.7" y="223.8" transform="rotate(-90 140.7 223.8)">100pf</text>
<text x="145.1" y="223.8" transform="rotate(-90 145.1 223.8)">100pf</text>
<text x="149.4" y="223.8" transform="rotate(-90 149.4 223.8)">100pf</text>
<text x="153.8" y="223.8" transform="rotate(-90 153.8 223.8)">100pf</text>
<text x="289.6" y="256.1">1990 COMMODORE BUSINESS MACHINES</text>
<text x="349.6" y="254.3">DRAWN BY:</text>
<text x="361.8" y="254.3">DATE</text>
<text x="367" y="271.3">SCALE NONE</text>
<text x="378.3" y="271.3">SHEET</text>
<text x="387.4" y="271.3">OF</text>
</g>
<g font-size="1.6" fill="#500">
<text x="283" y="135.1" transform="rotate(-90 283 135.1)">2</text>
<text x="283.2" y="141.3" transform="rotate(-90 283.2 141.3)">1</text>
<text x="67.6" y="148.2">24</text>
<text x="82.9" y="148.2">1</text>
<text x="67.6" y="152.6">25</text>
<text x="80.4" y="150.4">13</text>
<text x="80.4" y="154.7">14</text>
<text x="82.9" y="152.6">2</text>
<text x="80.4" y="159.1">15</text>
<text x="82.9" y="156.9">3</text>
<text x="82.9" y="161.3">4</text>
<text x="80.4" y="163.4">16</text>
<text x="80.4" y="167.8">17</text>
<text x="82.9" y="165.6">5</text>
<text x="80.4" y="172.1">18</text>
<text x="82.9" y="170">6</text>
<text x="80.4" y="176.5">19</text>
<text x="82.9" y="178.6">8</text>
<text x="82.9" y="174.3">7</text>
<text x="80.4" y="180.8">20</text>
<text x="80.4" y="185.2">21</text>
<text x="82.9" y="183">9</text>
<text x="80.4" y="189.5">22</text>
<text x="82" y="191.7">11</text>
<text x="82" y="187.3">10</text>
<text x="80.4" y="193.9">23</text>
<text x="82" y="196">12</text>
<text x="321" y="211.2" transform="rotate(-90 321 211.2)">14</text>
<text x="345" y="211.2" transform="rotate(-90 345 211.2)">14</text>
<text x="366.7" y="211.2" transform="rotate(-90 366.7 211.2)">14</text>
<text x="390.6" y="211.2" transform="rotate(-90 390.6 211.2)">14</text>
<text x="321" y="221.6" transform="rotate(-90 321 221.6)">7</text>
<text x="344.9" y="221.6" transform="rotate(-90 344.9 221.6)">7</text>
<text x="366.6" y="221.6" transform="rotate(-90 366.6 221.6)">7</text>
<text x="390.5" y="221.6" transform="rotate(-90 390.5 221.6)">7</text>
</g>
<g font-size="1.4">
<text x="284" y="257.8">Information contained herein is the unpublished,</text>
<text x="287" y="255.9">c</text>
<text x="284" y="259.5">confidential and trade secret property of</text>
<text x="284" y="261.3">Commodore Business Machines, Inc.</text>
<text x="284" y="263">reproduction or disclosure of this information</text>
<text x="313.7" y="261.3">Any use,</text>
<text x="284" y="264.7">without the prior written permission of</text>
<text x="284" y="266.5">Commodore is strictly prohibited.</text>
<text x="284.8" y="272.6">No manual changes may be made to this document</text>
</g>
<g font-size="1.3" fill="#500">
<text x="312.1" y="212.9" transform="rotate(-90 312.1 212.9)">2</text>
<text x="336.1" y="212.9" transform="rotate(-90 336.1 212.9)">2</text>
<text x="357.8" y="212.9" transform="rotate(-90 357.8 212.9)">2</text>
<text x="381.7" y="212.9" transform="rotate(-90 381.7 212.9)">2</text>
<text x="312.1" y="220" transform="rotate(-90 312.1 220)">1</text>
<text x="336.1" y="220" transform="rotate(-90 336.1 220)">1</text>
<text x="357.8" y="220" transform="rotate(-90 357.8 220)">1</text>
<text x="381.7" y="220" transform="rotate(-90 381.7 220)">1</text>
</g>
<g font-size="1.3">
<text x="349.6" y="257.8">CHKD:</text>
<text x="350.2" y="255.7">PAUL LASSA</text>
<text x="349.6" y="259.5">ENGR:</text>
<text x="349.6" y="261.3">APPR:</text>
<text x="354.7" y="259.6">PAL</text>
<text x="349.8" y="264.7">REFERENCE GROUP</text>
<text x="350" y="268.2">USED</text>
<text x="354.4" y="268.2">ON</text>
<text x="358.3" y="268.2">NEXT ASSY</text>
<text x="367" y="266.5">SIZE</text>
<text x="390.1" y="266.5">REV</text>
<text x="331.3" y="273.4">PATH: /project/aa4t/disk_m? floppy</text>
<text x="359.2" y="270.1">365257</text>
</g>
<text font-size="1.2" fill="#300" x="42.7" y="288.9" transform="rotate(-90 42.7 288.9)">Rev.1.37 (02.09.2012)</text>
<g font-size="1.1">
<text x="361" y="256">11/10/92</text>
<text x="360.9" y="259.4">04/05/93</text>
</g>
<g font-size=".9" fill="#500">
<text x="319.7" y="214.4" transform="rotate(-90 319.7 214.4)">Vcc1</text>
<text x="343.6" y="214.4" transform="rotate(-90 343.6 214.4)">Vcc1</text>
<text x="365.4" y="214.4" transform="rotate(-90 365.4 214.4)">Vcc1</text>
<text x="389.3" y="214.4" transform="rotate(-90 389.3 214.4)">Vcc1</text>
<text x="319.7" y="220" transform="rotate(-90 319.7 220)">Gnd1</text>
<text x="343.6" y="220" transform="rotate(-90 343.6 220)">Gnd1</text>
<text x="365.4" y="220" transform="rotate(-90 365.4 220)">Gnd1</text>
<text x="389.3" y="220" transform="rotate(-90 389.3 220)">Gnd1</text>
</g>
</svg>
